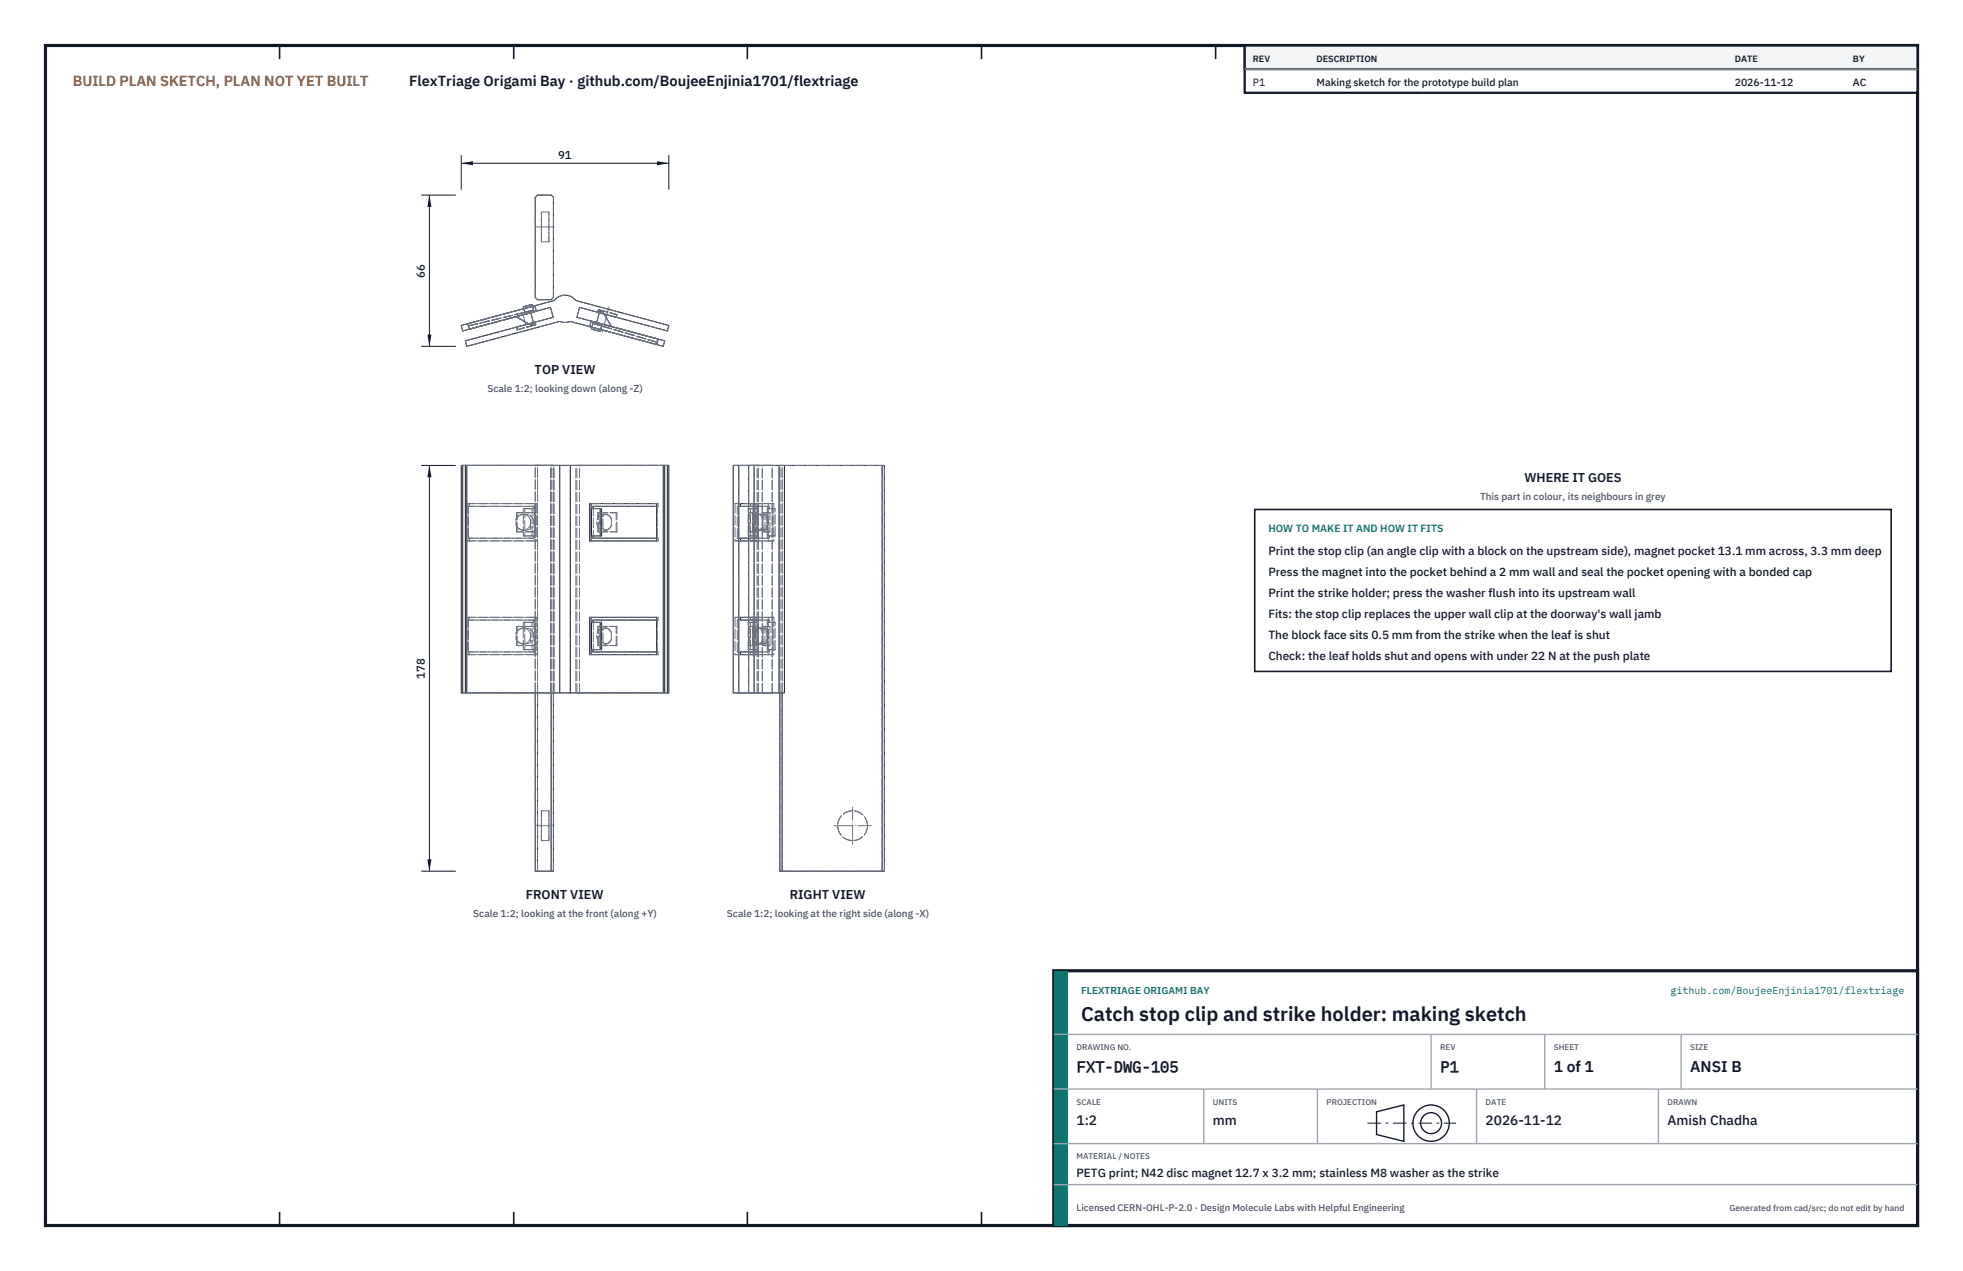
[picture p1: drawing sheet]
<svg xmlns="http://www.w3.org/2000/svg" width="432mm" height="279mm" viewBox="0 0 432 279" stroke-linecap="round" stroke-linejoin="round" font-family="sans-serif">
<path d="M10 10h411.8v259.4h-411.8z" fill="none" stroke="#111827" stroke-width=".7" stroke-linecap="butt"/>
<g fill="none" stroke="#111827" stroke-width=".35">
<path d="M61.5 10v3M113 10v3M164.4 10v3M215.9 10v3M267.4 10v3M318.9 10v3M370.3 10v3M61.5 266.4v3M113 266.4v3M164.4 266.4v3M215.9 266.4v3M267.4 266.4v3"/>
<path d="M318.9 266.4v3M370.3 266.4v3"/>
</g>
<g fill="none" stroke="#111727" stroke-width=".22">
<path d="M118.2 42.9h3l.5 .5v22l-.5 .5h-3l-.5-.5v-22zM101.5 71.5l20.4-5.4a3 3 0 0 1 4.8 0l20.4 5.4-.3 1.3-19.3-5.2-.6 2.1 19.3 5.2-.3 1.2-20.5-5.4-1.3 .2-1-.2-20.4 5.4-.3-1.2 19.3-5.2-.6-2.1-19.3 5.2zM113.5 69.6l2.8 1.6M116.8 68.7l.5 2.2M117.2 67.3l-.2-.4-1.9 .5 .1 .5M130.2 71.9l-.1 .4 1.9 .6 .1-.5M131.8 68.7l-.6 2.2M132.9 69l1.6 2.8M101.8 102.3v50M102.4 102.3v50M102.7 102.3v50M123.1 102.3h2.3"/>
<path d="M123.1 102.3v50M123.1 102.3h-21.6v50h21.6M125.4 102.3v50M125.4 102.3h21.7v50h-21.7M129.7 110.7h14.7v8.2h-14.7zM130 110.7v8.2M130.1 111.8h2.2v6h-2.2zM130.4 117.8v.5h14M132 111.8v6M144.4 111.3h-14v.5M145.9 102.3v50M146.2 102.3v50"/>
<path d="M146.8 102.3v50M162.5 102.3v50M164.7 110.7h-1.8v.6h1.8M164.7 118.3h-1.8v.6h1.8M164.7 102.3v50M165.9 102.3v50M171.4 102.3v50M172.5 102.3v50h-11.2v-50h33.2v89.2h-23v-39.2M194 102.3v89.2M129.7 135.7h14.7v8.2h-14.7zM130 135.7v8.2M130.1 136.8h2.2v6h-2.2z"/>
<path d="M132 136.8v6M144.4 136.3h-14v.5M164.7 135.7h-1.8v.6h1.8M117.7 152.3v39.2h4v-39.2M118.2 152.3v39.2M121.2 152.3v39.2M123.1 152.3h2.3M130.4 142.8v.5h14M164.7 143.3h-1.8v.6h1.8M172 152.3v39.2"/>
</g>
<g fill="none" stroke="#6a7180" stroke-width=".22" stroke-dasharray="2.1 .5">
<path d="M117.7 43.4l.5-.5M118.2 42.9h3M119.1 49.9v-3.3M119.1 46.6v6.6M119.1 53.2v-3.3M119.1 53.2h1.6M119.1 46.6h1.6M120.7 49.9v-3.3M120.7 46.6v6.6M120.7 53.2v-3.3M121.7 43.4l-.5-.5M101.5 71.5l.3 1.3"/>
<path d="M102.4 74.9l.3 1.2M102.9 71.2l.3 1.2M103 71.7l14.4-3.5M103 71.7l.2 .7M113.5 69.6l3.3-.9M113.5 69.6l3.2 1.8M113.6 71.9l.2 .6M115.1 67.4l.3 1.3M115.2 67.9l.2 .8M116.3 71.2l.4 .2M116.7 71.4l.7-.1M116.7 71.4l-3.2-1.8"/>
<path d="M116.8 68.7l-3.3 .9M117 66.9l.4 1.3M117 66.9l-1.9 .5M117.2 67.3l.2 .9M117.4 68.2l.1 .3M117.4 68.2l-2 .5M117.4 71.3l-.7 .1M117.4 71.3l-.1-.4M117.4 71.3l-.6-2.6M117.5 68.5l-14.3 3.9M117.6 67.2l.4 1.2M117.6 67.2l-14.7 4"/>
<path d="M117.7 70.8l-4.1 1.1M117.7 70.8l.1 .6M117.7 65.4v-22M117.7 65.4l.5 .5M117.8 71.4l-4 1.1M118 68.4l-14.8 4M118.2 65.9h3M121.1 67.6l-19.3 5.2M121.7 69.7l-.6-2.1M121.7 69.7l-19.3 5.2M121.7 65.4l-.5 .5M121.7 65.4v-22"/>
<path d="M121.9 66.1l-20.4 5.4M123.1 70.7l1.4 .2 .9-.2M123.1 70.7l-20.4 5.4M125.4 70.7l20.5 5.4M126.7 66.1l20.4 5.4M126.7 66.1a3 3 0 0 0-4.8 0M126.9 69.7l19.3 5.2M127.5 67.6l-.6 2.1M127.5 67.6l19.3 5.2M129.7 71.8l.3-1.2M129.7 71.8l14.7 3.9M130 70.6l14.8 3.9"/>
<path d="M130.1 72.3l.3-1.2M130.1 72.3l1.9 .6M130.2 71.9l.2-.8M130.4 71.1l.1-.4M130.4 71.1l1.9 .5M130.5 70.7l14.3 3.8M131.2 70.9l3.3 .9M131.5 68.6l4 1.1M131.5 68.6l.1-.5M131.6 68.1l4.1 1.1M131.9 68.4l.7 .2M131.9 68.4l-.1 .3"/>
<path d="M131.9 68.4l-.7 2.5M132 72.9l.3-1.3M132.1 72.4l.2-.8M132.6 68.6l-.7-.2M132.6 68.6l1.9 3.2M132.9 69l-.3-.4M134.5 71.8l-3.3-.9M134.5 71.8l-1.9-3.2M135.5 69.7l.2-.5M144.4 75.7l.4-1.2M144.6 75.3l-14.2-4.2M144.6 75.3l.2-.8"/>
<path d="M145.9 76.1l.3-1.2M146.8 72.8l.3-1.3M101.5 102.3h20.4M102.9 110.7h.3M102.9 118.9h.3M102.9 110.7v8.2M103 111.3h14.4M103 111.3h.2M103 118.3h14.4M103 118.3v-7M103 118.3h.2M103.2 118.3v.6"/>
<path d="M103.2 110.7v.6M113.5 114.1v1.4M113.5 114.1a1.7 1.7 0 0 1 1.6-1M113.5 114.1l.8-.8 1.2-.2M113.6 116.9v-4.2M113.6 116.9h.2M113.6 112.7h.2M113.8 116.9v-4.2M115.1 113.1a1.75 1.75 0 0 1 1.7 1.7 1.75 1.75 0 0 1-1.7 1.8M115.1 116.6a1.69 1.69 0 0 1-1.6-1.1M115.1 117.8h.3M115.1 117.8v-6"/>
<path d="M115.1 111.8h.3M115.4 111.8v6M115.5 113.1l1.2 .3M115.5 116.6l-1.2-.3-.8-.8M115.5 113.1h-.4M115.5 116.6h-.4M116.7 113.4a1.79 1.79 0 0 1 0 2.8M116.7 116.2l-1.2 .4M116.7 116.2v-2.8M117 117.8h.4M117 117.8h-1.9M117 111.8h-1.9"/>
<path d="M117 117.8v-6M117 111.8h.4M117.4 111.3h.1M117.4 111.3v.5M117.4 111.8h-2M117.4 117.8h-2M117.4 117.8v.5M117.4 118.3h.1M117.5 118.3h-14.3M117.5 111.3v7M117.5 111.3h-14.3M117.6 118.9h.4"/>
<path d="M117.6 118.9h-14.7M117.6 110.7h.4M117.6 110.7v8.2M117.6 110.7h-14.7M117.7 112.7h-4.1M117.7 116.9h-4.1M117.7 116.9v-4.2M117.7 112.7h.1M117.7 116.9h.1M117.7 102.3h.5M117.8 116.9v-4.2M117.8 116.9h-4"/>
<path d="M117.8 112.7h-4M118 110.7h-14.8M118 110.7v8.2M118 118.9h-14.8M118.2 102.3h3M121.1 102.3h.6M121.1 102.3h-18.7M121.7 102.3h-19.3M121.7 102.3h-.5M121.9 102.3h4.8M126.9 102.3h.6M126.9 102.3h19.3"/>
<path d="M127.5 102.3h18.7M129.7 118.9h.3M129.7 110.7h.3M130 110.7h14.8M130 118.9h14.8M130.1 117.8h.3M130.1 111.8h.3M130.4 111.3h.1M130.4 111.8h1.9M130.4 117.8h1.9M130.4 118.3h.1M130.5 118.3h14.3"/>
<path d="M130.5 111.3v7M130.5 111.3h14.3M131.5 112.7h4M131.5 116.9h4M131.5 116.9v-4.2M131.5 112.7h.1M131.5 116.9h.1M131.6 116.9v-4.2M131.6 116.9h4.1M131.6 112.7h4.1M132.6 113.4a1.79 1.79 0 0 0 0 2.8M132.6 116.2l.7 .4"/>
<path d="M132.6 116.2v-2.8M132.9 113.1a1.75 1.75 0 0 0-1.7 1.7 1.75 1.75 0 0 0 1.7 1.8M132.9 116.6a1.68 1.68 0 0 0 1.6-1.1M133.3 113.1l-.7 .3M133.3 116.6l.7-.3 .5-.8M133.3 113.1h-.4M133.3 116.6h-.4M134.5 114.1v1.4M134.5 114.1a1.7 1.7 0 0 0-1.6-1M134.5 114.1l-.5-.8-.7-.2M135.5 116.9v-4.2M135.5 116.9h.2"/>
<path d="M135.5 112.7h.2M135.7 116.9v-4.2M144.4 110.7h.4M144.4 118.9h.4M144.6 111.3h-.2M144.6 111.3h.2M144.6 118.3h-.2M144.6 118.3v-7M144.6 118.3h.2M144.8 118.3v.6M144.8 110.7v.6M147.1 102.3h-20.4"/>
<path d="M161.3 102.3h5.5M161.7 110.7h1.2M161.7 118.9h1.2M161.7 110.7v8.2M162.2 111.3h4.1M162.2 111.3h.7M162.2 118.3h4.1M162.2 118.3v-7M162.2 118.3h.7M162.5 102.3h-1.2M164.6 117.8h1.2M164.6 117.8v-6"/>
<path d="M164.6 111.8h1.2M164.9 116.9v-4.2M165.1 118.3v.6M165.1 110.7v.6M165.1 117.8h1.2M165.1 117.8h-.5M165.1 111.8h-.5M165.1 117.8v-6M165.1 111.8h1.2M165.5 116.9v-4.2M165.5 116.9h-.6M165.5 112.7h-.6"/>
<path d="M165.6 118.9h1.2M165.6 118.9h-3.9M165.6 110.7h1.2M165.6 110.7v8.2M165.6 110.7h-3.9M165.6 114.1v1.4M165.6 114.1l.2-.8 .3-.2M165.6 114.1l.8-.8 1.2-.2M165.8 111.3h3.4M165.8 111.3h-.7M165.8 118.3h3.4M165.8 118.3v-7"/>
<path d="M165.8 118.3h-.7M165.8 111.8v6M165.9 102.3h-1.2M165.9 102.3h5.5M166 113.4a5.4 5.4 0 0 1 0 2.8M166 116.2l.7 .4M166 116.2v-2.8M166 116.9v-4.2M166 116.9h-1.1M166 112.7h-1.1M166.1 113.1a3.6 3.6 0 0 1 0 3.5M166.1 116.6l-.3-.3-.2-.8"/>
<path d="M166.3 110.7h-1.2M166.3 118.9h-1.2M166.3 110.7v8.2M166.3 111.3h.4M166.3 111.3v.5M166.3 111.8h-.5M166.3 117.8h-.5M166.3 117.8v.5M166.3 118.3h.4M166.5 102.3h.3M166.6 112.7h-1.1M166.6 116.9h-1.1"/>
<path d="M166.6 116.9v-4.2M166.6 112.7h-.6M166.6 116.9h-.6M166.7 113.1l-.7 .3M166.7 116.6l.7-.3 .4-.8M166.7 116.6h1.5M166.7 113.1h1.5M166.7 118.3h-2M166.7 111.3v7M166.7 111.3h-2M166.8 102.3h-.3M166.8 110.7h-2.1"/>
<path d="M166.8 110.7v8.2M166.8 118.9h-2.1M167.6 113.1l1.2 .3M167.6 116.6l-1.2-.3-.8-.8M167.6 113.1h-1.5M167.6 116.6h-1.5M167.7 102.3h-5.2M167.7 102.3h2.2M167.7 102.3h-3M167.7 116.9v-4.2M167.7 116.9h.6M167.7 112.7h.6"/>
<path d="M167.8 114.1v1.4M167.8 114.1l.2-.8 .2-.2M167.8 114.1l-.4-.8-.7-.2M168.2 113.1a3.6 3.6 0 0 1 0 3.5M168.2 116.6l-.2-.3-.2-.8M168.3 116.9v-4.2M168.8 111.8v6M168.8 112.7h-1.1M168.8 116.9h-1.1M168.8 116.9v-4.2M168.8 112.7h.6M168.8 116.9h.6"/>
<path d="M168.8 113.4a5.4 5.4 0 0 1 0 2.8M168.8 116.2l-1.2 .4M168.8 116.2v-2.8M168.9 118.3h-3.8M168.9 111.3v7M168.9 111.3h-3.8M169 110.7h-3.9M169 110.7v8.2M169 118.9h-3.9M169.2 111.3h-.3M169.2 111.3v.5M169.2 111.8h-.4"/>
<path d="M169.2 117.8h-.4M169.2 117.8v.5M169.2 118.3h-.3M169.4 116.9v-4.2M169.4 116.9h-1.1M169.4 112.7h-1.1M169.9 102.3h-2.2M169.9 102.3h-5.2M170 117.8h-1.2M170 117.8v-6M170 111.8h-1.2M170.2 118.9h-1.2"/>
<path d="M170.2 118.9h-3.9M170.2 110.7h-1.2M170.2 110.7v8.2M170.2 110.7h-3.9M170.5 117.8h-1.3M170.5 117.8h-.5M170.5 111.8h-.5M170.5 117.8v-6M170.5 111.8h-1.3M171.4 102.3h1.1M172 102.3h22M172 102.3h-.5"/>
<path d="M172 102.3h.5M194 102.3h.5M102.9 135.7h.3M102.9 135.7v8.2M103 136.3h14.4M103 136.3h.2M103.2 135.7v.6M113.5 139.1v1.4M113.5 139.1a1.7 1.7 0 0 1 1.6-1M113.5 139.1l.8-.8 1.2-.2M113.6 137.7h.2M115.1 138.1a1.75 1.75 0 0 1 1.7 1.7 1.75 1.75 0 0 1-1.7 1.8"/>
<path d="M115.1 136.8h.3M115.4 136.8v6M115.5 138.1l1.2 .3M115.5 138.1h-.4M116.7 138.4a1.79 1.79 0 0 1 0 2.8M117 136.8h-1.9M117 136.8h.4M117.4 136.3h.1M117.4 136.3v.5M117.4 136.8h-2M117.5 136.3v7M117.5 136.3h-14.3"/>
<path d="M117.6 135.7h.4M117.6 135.7v8.2M117.6 135.7h-14.7M117.7 137.7h-4.1M117.7 137.7h.1M117.8 137.7h-4M118 135.7h-14.8M118 135.7v8.2M129.7 135.7h.3M130 135.7h14.8M130.1 136.8h.3M130.4 136.3h.1"/>
<path d="M130.4 136.8h1.9M130.5 136.3v7M130.5 136.3h14.3M131.5 137.7h4M131.5 137.7h.1M131.6 137.7h4.1M132.6 138.4a1.79 1.79 0 0 0 0 2.8M132.9 138.1a1.75 1.75 0 0 0-1.7 1.7 1.75 1.75 0 0 0 1.7 1.8M133.3 138.1l-.7 .3M133.3 138.1h-.4M134.5 139.1v1.4M134.5 139.1a1.7 1.7 0 0 0-1.6-1"/>
<path d="M134.5 139.1l-.5-.8-.7-.2M135.5 137.7h.2M144.4 135.7h.4M144.6 136.3h-.2M144.6 136.3h.2M144.8 135.7v.6M161.7 135.7h1.2M161.7 135.7v8.2M162.2 136.3h4.1M162.2 136.3h.7M164.6 136.8h1.2M165.1 135.7v.6"/>
<path d="M165.1 136.8h-.5M165.1 136.8h1.2M165.5 137.7h-.6M165.6 135.7h1.2M165.6 135.7v8.2M165.6 135.7h-3.9M165.6 139.1v1.4M165.6 139.1l.2-.8 .3-.2M165.6 139.1l.8-.8 1.2-.2M165.8 136.3h3.4M165.8 136.3h-.7M165.8 136.8v6"/>
<path d="M166 138.4a5.4 5.4 0 0 1 0 2.8M166 137.7h-1.1M166.1 138.1a3.6 3.6 0 0 1 0 3.5M166.3 135.7h-1.2M166.3 135.7v8.2M166.3 136.3h.4M166.3 136.3v.5M166.3 136.8h-.5M166.6 137.7h-1.1M166.6 137.7h-.6M166.7 138.1l-.7 .3M166.7 138.1h1.5"/>
<path d="M166.7 136.3v7M166.7 136.3h-2M166.8 135.7h-2.1M166.8 135.7v8.2M167.6 138.1l1.2 .3M167.6 138.1h-1.5M167.7 137.7h.6M167.8 139.1v1.4M167.8 139.1l.2-.8 .2-.2M167.8 139.1l-.4-.8-.7-.2M168.2 138.1a3.6 3.6 0 0 1 0 3.5M168.8 136.8v6"/>
<path d="M168.8 137.7h-1.1M168.8 137.7h.6M168.8 138.4a5.4 5.4 0 0 1 0 2.8M168.9 136.3v7M168.9 136.3h-3.8M169 135.7h-3.9M169 135.7v8.2M169.2 136.3h-.3M169.2 136.3v.5M169.2 136.8h-.4M169.4 137.7h-1.1M170 136.8h-1.2"/>
<path d="M170.2 135.7h-1.2M170.2 135.7v8.2M170.2 135.7h-3.9M170.5 136.8h-.5M170.5 136.8h-1.3M102.9 143.9h.3M103 143.3h14.4M103 143.3v-7M103 143.3h.2M103.2 143.3v.6M113.6 141.9v-4.2M113.6 141.9h.2"/>
<path d="M113.8 141.9v-4.2M115.1 141.6a1.69 1.69 0 0 1-1.6-1.1M115.1 142.8h.3M115.1 142.8v-6M115.5 141.6l-1.2-.3-.8-.8M115.5 141.6h-.4M116.7 141.2l-1.2 .4M116.7 141.2v-2.8M117 142.8h.4M117 142.8h-1.9M117 142.8v-6M117.4 142.8h-2"/>
<path d="M117.4 142.8v.5M117.4 143.3h.1M117.5 143.3h-14.3M117.6 143.9h.4M117.6 143.9h-14.7M117.7 141.9v-4.2M117.7 141.9h-4.1M117.7 141.9h.1M117.7 152.3v-50M117.8 141.9h-4M117.8 141.9v-4.2M118 143.9h-14.8"/>
<path d="M118.2 152.3v-50M121.1 152.3h-18.7M121.1 152.3v-50M121.2 152.3v-50M121.7 152.3h-.6M121.7 152.3h-19.3M121.7 152.3v-50M121.9 152.3h-20.4M121.9 152.3v-50M126.7 152.3h20.4M126.7 152.3h-4.8M126.7 152.3v-50"/>
<path d="M126.9 152.3h19.3M126.9 152.3v-50M127.5 152.3h-.6M127.5 152.3h18.7M127.5 152.3v-50M129.7 143.9h.3M130 143.9h14.8M130.1 142.8h.3M130.4 142.8h1.9M130.4 143.3h.1M130.5 143.3h14.3M131.5 141.9v-4.2"/>
<path d="M131.5 141.9h4M131.5 141.9h.1M131.6 141.9h4.1M131.6 141.9v-4.2M132.6 141.2l.7 .4M132.6 141.2v-2.8M132.9 141.6a1.69 1.69 0 0 0 1.6-1.1M133.3 141.6l.7-.3 .5-.8M133.3 141.6h-.4M135.5 141.9v-4.2M135.5 141.9h.2M135.7 141.9v-4.2"/>
<path d="M144.4 143.9h.4M144.6 143.3h-.2M144.6 143.3v-7M144.6 143.3h.2M144.8 143.3v.6M161.3 152.3v-50M161.7 143.9h1.2M162.2 143.3h4.1M162.2 143.3v-7M162.2 143.3h.7M162.5 152.3h-1.2M162.5 152.3v-50"/>
<path d="M164.6 142.8h1.2M164.6 142.8v-6M164.7 152.3v-50M164.9 141.9v-4.2M165.1 143.3v.6M165.1 142.8h1.2M165.1 142.8h-.5M165.1 142.8v-6M165.5 141.9v-4.2M165.5 141.9h-.6M165.6 143.9h1.2M165.6 143.9h-3.9"/>
<path d="M165.8 143.3h3.4M165.8 143.3v-7M165.8 143.3h-.7M165.9 152.3h-1.2M165.9 152.3v-50M166 141.2l.7 .4M166 141.2v-2.8M166 141.9h-1.1M166 141.9v-4.2M166.1 141.6l-.3-.3-.2-.8M166.3 143.9h-1.2M166.3 142.8h-.5"/>
<path d="M166.3 142.8v.5M166.3 143.3h.4M166.5 152.3h.3M166.5 152.3v-50M166.6 141.9v-4.2M166.6 141.9h-1.1M166.6 141.9h-.6M166.7 141.6l.7-.3 .4-.8M166.7 141.6h1.5M166.7 143.3h-2M166.8 152.3v-50M166.8 152.3h-.3"/>
<path d="M166.8 152.3h-5.5M166.8 143.9h-2.1M167.6 141.6l-1.2-.3-.8-.8M167.6 141.6h-1.5M167.7 152.3h-3M167.7 152.3h2.2M167.7 152.3h-5.2M167.7 152.3v-50M167.7 141.9v-4.2M167.7 141.9h.6M168.2 141.6l-.2-.3-.2-.8M168.3 141.9v-4.2"/>
<path d="M168.8 141.9v-4.2M168.8 141.9h-1.1M168.8 141.9h.6M168.8 141.2l-1.2 .4M168.8 141.2v-2.8M168.9 143.3h-3.8M169 143.9h-3.9M169.2 142.8h-.4M169.2 142.8v.5M169.2 143.3h-.3M169.4 141.9h-1.1M169.4 141.9v-4.2"/>
<path d="M169.9 152.3h-2.2M169.9 152.3h-5.2M169.9 152.3v-50M170 142.8h-1.2M170 142.8v-6M170.2 143.9h-1.2M170.2 143.9h-3.9M170.5 142.8h-1.3M170.5 142.8h-.5M170.5 142.8v-6M171.4 152.3h-5.5M171.4 152.3v-50"/>
<path d="M171.5 152.3v-50M172 152.3v-50M172.5 152.3h-1.1M119.1 178.2v6.6M119.1 178.2h1.6M120.7 178.2v6.6M117.7 191.5v-89.2M117.7 191.5h.5M118.2 191.5v-89.2M118.2 191.5h3M119.1 184.8h1.6M119.1 184.8v-6.6"/>
<path d="M120.7 184.8v-6.6M121.2 191.5v-89.2M121.7 191.5h-.5M121.7 191.5v-89.2M171.5 191.5v-89.2M172 191.5v-89.2M172 191.5h22M172 191.5h-.5M194 191.5v-89.2M194 191.5h.5M194.5 191.5v-89.2"/>
<circle cx="187.5" cy="181.5" r="3.3"/>
</g>
<path d="M118 49.9h3.8M115.7 71.5l-.7-2.7M134 67.5l-1.5 5.4M118 181.5h3.8M183.5 181.5h8.1M187.5 185.6v-8.2" fill="none" stroke="#6a7180" stroke-width=".22" stroke-dasharray="4.2 .5 0 .5"/>
<path d="M101.5 34.1v7.6M101.5 35.9h45.6M147.1 34.1v7.6" fill="none" stroke="#111827" stroke-width=".22"/>
<path d="M101.5 35.9l2.6-.5v.9zM144.5 35.4v.9l2.6-.4z" fill="#111827"/>
<path d="M92.7 42.9h7.6M94.5 42.9v33.2M92.7 76.1h7.6" fill="none" stroke="#111827" stroke-width=".22"/>
<path d="M94.5 42.9l-.5 2.6h.9zM94 73.5h.9l-.4 2.6z" fill="#111827"/>
<path d="M92.7 102.3h7.6M94.5 102.3v89.2M92.7 191.5h7.6" fill="none" stroke="#111827" stroke-width=".22"/>
<path d="M94.5 102.3l-.5 2.6h.9zM94 188.9h.9l-.4 2.6z" fill="#111827"/>
<path d="M276 112h140v35.6h-140z" fill="#fff" stroke="#111827" stroke-width=".35"/>
<path d="M273.8 10h148v10.4h-148z" fill="#fff" stroke="#111827" stroke-width=".5"/>
<path d="M273.8 10h148v5.2h-148z" fill="#f3f4f6" stroke="#111827" stroke-width=".5"/>
<path d="M273.8 15.2h148" fill="none" stroke="#9ca3af" stroke-width=".3"/>
<path d="M231.8 213.4h190v56h-190z" fill="#fff" stroke="#111827" stroke-width=".7" stroke-linecap="butt"/>
<path d="M231.8 213.4h3v56h-3z" fill="#0f766e"/>
<path d="M231.8 227.4h190M231.8 239.4h190M264.8 239.4v12M289.8 239.4v12M314.8 227.4v12M324.8 239.4v12M339.8 227.4v12M364.8 239.4v12M369.8 227.4v12M231.8 251.4h190M231.8 260.4h190" fill="none" stroke="#9ca3af" stroke-width=".3"/>
<g fill="none" stroke="#111827" stroke-width=".3">
<path d="M302.8 244.4l6-1.5v8l-6-1.5z"/>
<circle cx="314.8" cy="246.9" r="4"/>
<circle cx="314.8" cy="246.9" r="2.3"/>
</g>
<path d="M300.8 246.9h19.5" fill="none" stroke="#111827" stroke-width=".22" stroke-dasharray="3 1 .6 1" stroke-linecap="butt"/>
<text font-size="4.4" fill="#111827" x="237.8" y="224.4">Catch stop clip and strike holder: making sketch</text>
<g font-size="3.4" fill="#111827">
<text x="236.8" y="235.6">FXT-DWG-105</text>
<text x="316.8" y="235.6">P1</text>
<text x="341.8" y="235.6">1 of 1</text>
<text x="371.8" y="235.6">ANSI B</text>
</g>
<text font-size="3.2" fill="#b45309" x="16" y="19">BUILD PLAN SKETCH, PLAN NOT YET BUILT</text>
<text font-size="3.2" fill="#111827" x="90" y="19">FlexTriage Origami Bay · github.com/BoujeeEnjinia1701/flextriage</text>
<g font-size="3" fill="#111827">
<text x="236.8" y="247.2">1:2</text>
<text x="266.8" y="247.2">mm</text>
<text x="326.8" y="247.2">2026-11-12</text>
<text x="366.8" y="247.2">Amish Chadha</text>
</g>
<g font-size="2.8" fill="#111827">
<text x="117.6" y="82.2">TOP VIEW</text>
<text x="335.3" y="106">WHERE IT GOES</text>
<text x="115.7" y="197.6">FRONT VIEW</text>
<text x="173.7" y="197.6">RIGHT VIEW</text>
</g>
<g font-size="2.6" fill="#111827">
<text x="279" y="122">Print the stop clip (an angle clip with a block on the upstream side), magnet pocket 13.1 mm across, 3.3 mm deep</text>
<text x="279" y="126.6">Press the magnet into the pocket behind a 2 mm wall and seal the pocket opening with a bonded cap</text>
<text x="279" y="131.2">Print the strike holder; press the washer flush into its upstream wall</text>
<text x="279" y="135.8">Fits: the stop clip replaces the upper wall clip at the doorway's wall jamb</text>
<text x="279" y="140.4">The block face sits 0.5 mm from the strike when the leaf is shut</text>
<text x="279" y="145">Check: the leaf holds shut and opens with under 22 N at the push plate</text>
<text x="236.8" y="258.8">PETG print; N42 disc magnet 12.7 x 3.2 mm; stainless M8 washer as the strike</text>
</g>
<g font-size="2.5" fill="#111827">
<text x="122.8" y="34.9">91</text>
<text x="93.5" y="61" transform="rotate(-90 93.5 61)">66</text>
<text x="93.5" y="149.2" transform="rotate(-90 93.5 149.2)">178</text>
</g>
<g font-size="2.3" fill="#111827">
<text x="275.6" y="18.8">P1</text>
<text x="289.6" y="18.8">Making sketch for the prototype build plan</text>
<text x="381.6" y="18.8">2026-11-12</text>
<text x="407.6" y="18.8">AC</text>
</g>
<text font-size="2.3" fill="#0f766e" x="279" y="117">HOW TO MAKE IT AND HOW IT FITS</text>
<g font-size="2.2" fill="#4b5563">
<text x="107.2" y="86.2">Scale 1:2; looking down (along -Z)</text>
<text x="325.6" y="110">This part in colour, its neighbours in grey</text>
<text x="104.1" y="201.6">Scale 1:2; looking at the front (along +Y)</text>
<text x="159.9" y="201.6">Scale 1:2; looking at the right side (along -X)</text>
</g>
<g font-size="2.2" fill="#0f766e">
<text x="237.8" y="218.4">FLEXTRIAGE ORIGAMI BAY</text>
<text x="367.5" y="218.4">github.com/BoujeeEnjinia1701/flextriage</text>
</g>
<text font-size="2.1" fill="#4b5563" x="236.8" y="266.2">Licensed CERN-OHL-P-2.0 · Design Molecule Labs with Helpful Engineering</text>
<g font-size="2" fill="#111827">
<text x="275.6" y="13.6">REV</text>
<text x="289.6" y="13.6">DESCRIPTION</text>
<text x="381.6" y="13.6">DATE</text>
<text x="407.6" y="13.6">BY</text>
</g>
<text font-size="1.9" fill="#4b5563" x="380.4" y="266.2">Generated from cad/src; do not edit by hand</text>
<g font-size="1.8" fill="#4b5563">
<text x="236.8" y="230.8">DRAWING NO.</text>
<text x="316.8" y="230.8">REV</text>
<text x="341.8" y="230.8">SHEET</text>
<text x="371.8" y="230.8">SIZE</text>
<text x="236.8" y="242.8">SCALE</text>
<text x="266.8" y="242.8">UNITS</text>
<text x="291.8" y="242.8">PROJECTION</text>
<text x="326.8" y="242.8">DATE</text>
<text x="366.8" y="242.8">DRAWN</text>
<text x="236.8" y="254.8">MATERIAL / NOTES</text>
</g>
</svg>
